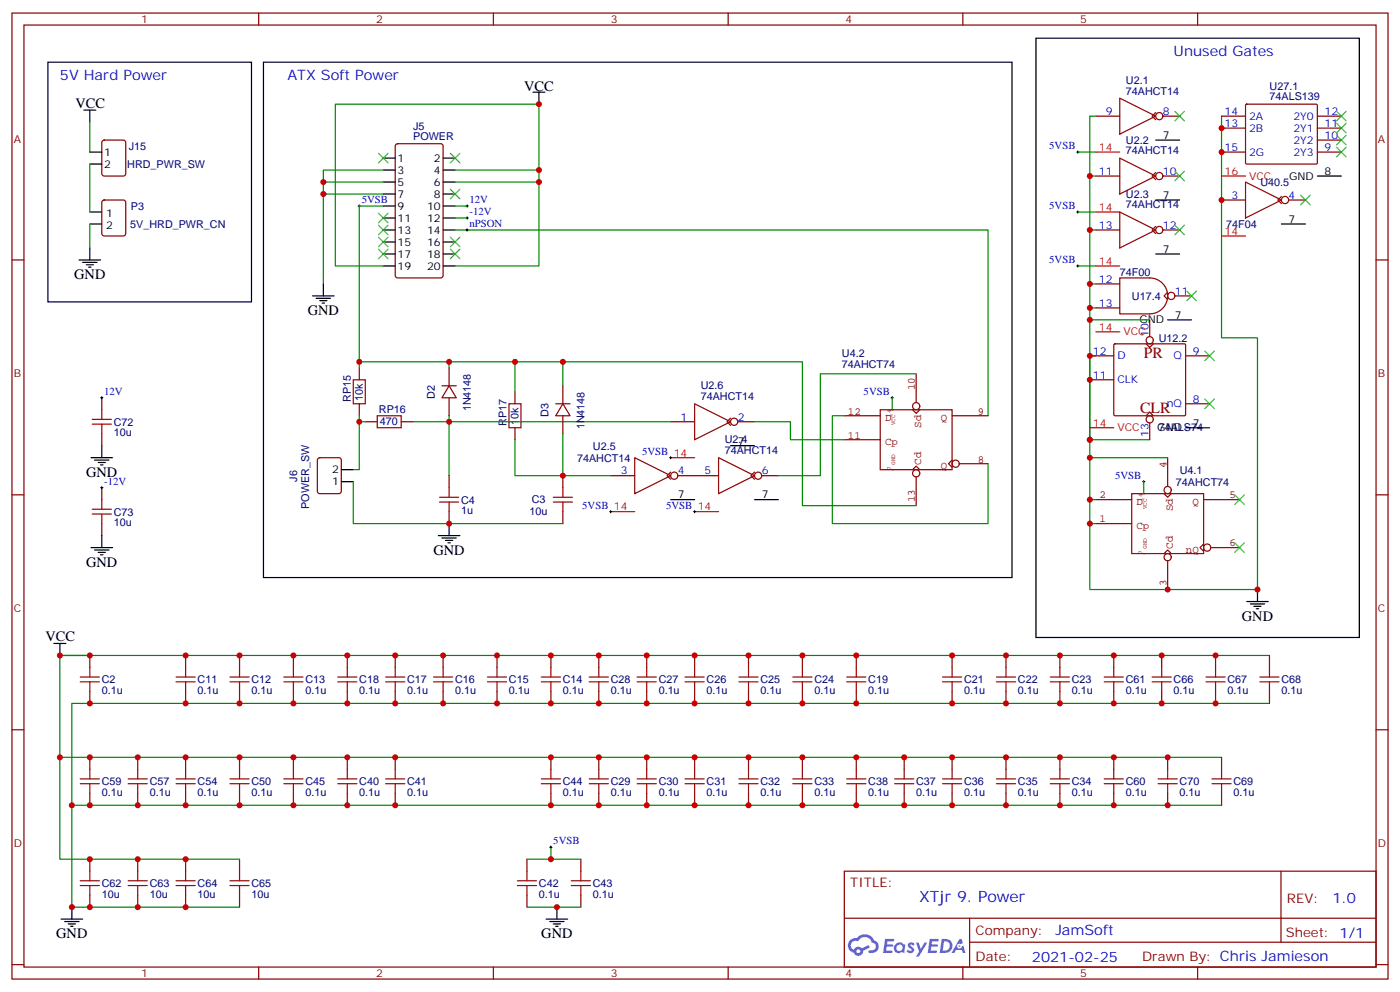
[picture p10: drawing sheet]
<svg xmlns="http://www.w3.org/2000/svg" width="412mm" height="292mm" viewBox="0 0 412 292" stroke-linecap="round" stroke-linejoin="round" font-family="sans-serif">
<g fill="none" stroke="#870000" stroke-width=".35">
<path d="M3.5 3.8h405.4v284.4h-405.4zM7.1 7.4h398.2v277.3h-398.2zM76.2 3.8v3.6M145.3 3.8v3.6M214.5 3.8v3.6M283.6 3.8v3.6M352.8 3.8v3.6M3.5 76.5h3.6M405.3 76.5h3.6M3.5 145.7h3.6M405.3 145.7h3.6M3.5 214.8h3.6"/>
<path d="M405.3 214.8h3.6M248.7 256.4h156.6v28.3h-156.6zM377.3 256.5v20.8M248.7 270.3h156.5M285.6 277.3h119.6M285.6 270.3v14.1M3.5 284h3.6M76.2 284.7v3.5M145.3 284.7v3.5M214.5 284.7v3.5M283.6 284.7v3.5M352.8 284.7v3.5"/>
<path d="M405.3 284h3.6"/>
</g>
<g fill="#5487ff">
<path d="M267.7 277.6a1.22 1.22 0 0 1 1.7 .3l-.4 .6a.47 .47 0 0 0-.3-.5 .47 .47 0 0 0-.5 .2l.1 .3a1.14 1.14 0 0 1 .8 1.7 1.14 1.14 0 0 1-1.9 0l-.2-.2 .5-.5 .7 .4a.29 .29 0 0 0 .3-.3 .29 .29 0 0 0-.2-.3 1.04 1.04 0 0 1-.6-1.7z"/>
<path d="M260.7 276.4h2.4l.3 .1-.2 .5-1.8 .1-.1 .9h1.5l.3 .3-.3 .4h-1.6l-.2 1.1h1.7l.2 .4-.2 .3h-2.6z"/>
<path d="M273.8 276.4h2.4l.3 .1-.1 .5-1.8 .1-.2 .9h1.6l.3 .3-.4 .4h-1.6l-.1 1.1h1.7l.2 .4-.2 .3h-2.6z"/>
<path d="M282.6 276.4h.7l.3 1.2-.6 .3a.69 .69 0 0 0-1 .3 .69 .69 0 0 0 .4 1 .69 .69 0 0 0 .9-.6l.5-.3 .6 2.2h-.8l-.2-.9h-1.8l-.5 .9h-.8z"/>
<path d="M269.8 277.4h.8l.6 1.9 1.1-1.9h.9l-2.6 4.2h-.8l.9-1.5z"/>
<path d="M277.4 276.4l-.6 4.1h1.3a2.11 2.11 0 0 0 2.5-2.1 2.11 2.11 0 0 0-2.5-2zM278.1 277.1a1.39 1.39 0 0 1 1.7 1.4 1.39 1.39 0 0 1-1.8 1.3h-.3z"/>
<path d="M263.7 278a1.54 1.54 0 0 0-.1 2.1 1.54 1.54 0 0 0 2.2 .2l.6 .2 .3-2.3-.2-.2-.4-.1a1.49 1.49 0 0 0-2.4 .1zM264 279a.94 .94 0 0 1 1.8 0 .94 .94 0 0 1-1.8 0z"/>
<path d="M250.4 276.7a2.18 2.18 0 0 0 1.1 3.8 1.44 1.44 0 0 0 1.6 .9 1.44 1.44 0 0 0 1.2-1.5l2-1-.5-.7-1.9 .9a1.47 1.47 0 0 0-2.4 .5 1.39 1.39 0 0 1-.7-2 1.39 1.39 0 0 1 2-.5 2.12 2.12 0 0 1 2.2-1.3 2.12 2.12 0 0 1 1.9 1.7 1.14 1.14 0 0 1 1.1 1.4 1.14 1.14 0 0 1-1.7 .8 .43 .43 0 0 0-.5 .3 .43 .43 0 0 0 .4 .5 1.98 1.98 0 0 0 2.5-1.2 1.98 1.98 0 0 0-1.2-2.5 3.1 3.1 0 0 0-5.3-.7l-.9 .1zM252.3 280a.55 .55 0 0 1 1.1 0 .55 .55 0 0 1-1.1 0z"/>
<circle cx="282.6" cy="278.5" r=".26"/>
</g>
<g fill="none" stroke="#000" stroke-width=".35">
<path d="M157 27.1h3.5M158.7 27.1v3.6M112.9 46.5h3.5M112.9 50.1h3.5M112.9 53.6h3.5M112.9 57.1h3.5M130.5 46.5h3.6M130.5 50.1h3.6M130.5 53.6h3.6M130.5 57.1h3.6M112.9 60.6h3.5M112.9 64.2h3.5"/>
<path d="M112.9 67.7h3.5M112.9 71.2h3.5M112.9 74.8h3.5M112.9 78.3h3.5M130.5 60.6h3.6M130.5 64.2h3.6M130.5 67.7h3.6M130.5 71.2h3.6M130.5 74.8h3.6M130.5 78.3h3.6M92.1 87.1h6.3M93.1 87.8h4.3"/>
<path d="M94.2 88.5h2.1M94.9 89.2h.7M95.2 83.6v3.5M100.5 138.3h3.6M215.2 131.2h7M100.5 141.8h3.6M197.6 147.1h7M222.2 147.1h7.1M15.9 189.4h3.5M17.6 189.4v3.5"/>
</g>
<path d="M104.1 111.8h3.5v7.1h-3.5zM149.9 118.9h3.6v7h-3.6zM111.1 122.4h7.1v3.5h-7.1zM163 147.8h5.6M163 146.4h5.6M165.8 143.5v2.9M165.8 147.8v2.8M23.6 199.3h5.7M26.5 196.5v2.8M23.6 200.7h5.7M26.5 200.7v2.8" fill="none" stroke="#a10000" stroke-width=".35"/>
<g fill="none" stroke="#870000" stroke-width=".35">
<path d="M116.7 42.5l.4-.2h12.7l.7 .4v38.4l-.4 .7h-13l-.6-.5-.1-38.3zM105.8 108.3v3.5M105.8 118.9v3.5M130.2 113.6h4.2M132.3 113.6l2.1 3.5h-4.2zM132.3 108.3v5.3M132.3 117.1v5.3M151.7 115.3v3.6M204.6 118.9l10.6 5.2-10.6 5.3zM93.7 134.9l.5-.2h5.6l.7 .5v9.4l-.4 .7h-5.9l-.7-.5v-9.4zM107.6 124.1h3.5M118.2 124.1h3.5"/>
<path d="M151.7 125.9v3.5M187 134.7l10.6 5.3-10.6 5.3zM197.6 139l-1.1 1 1.1 1.1M197.6 124.1h7M211.7 134.7l10.5 5.3-10.5 5.3zM215.2 123.1l-1.1 1 1.1 1.1M217.3 124.1h4.9M222.2 139l-1 1 1 1.1M165.8 140v3.5M165.8 150.6v3.5M179.9 140h7.1M199.7 140h12"/>
<path d="M224.4 140h4.9M26.5 192.9v3.6M26.5 203.5v3.5"/>
<circle cx="216.3" cy="124.1" r="1.06"/>
<circle cx="198.6" cy="140" r="1.06"/>
<circle cx="223.3" cy="140" r="1.06"/>
</g>
<g fill="none" stroke="#3c3" stroke-width=".35">
<path d="M111.5 45.1l2.8 2.8M114.3 45.1l-2.8 2.8M132.6 45.1l2.9 2.8M132.6 55.7l2.9 2.8M135.5 45.1l-2.9 2.8M135.5 55.7l-2.9 2.8M111.5 62.8l2.8 2.8M111.5 73.3l2.8 2.9M111.5 69.8l2.8 2.8M111.5 66.3l2.8 2.8M114.3 66.3l-2.8 2.8M114.3 62.8l-2.8 2.8"/>
<path d="M114.3 73.3l-2.8 2.9M114.3 69.8l-2.8 2.8M132.6 69.8l2.9 2.8M132.6 73.3l2.9 2.9M135.5 69.8l-2.9 2.8M135.5 73.3l-2.9 2.9"/>
</g>
<path d="M95.2 53.6v3.5h17.7M95.2 57.1v26.5M112.9 50.1h-17.7v3.5h17.7M134.1 50.1h24.6v-19.4h-59.9v47.6h14.1M158.7 50.1v3.5h-24.6M158.7 53.6v24.7h-24.6M134.1 67.7h156.9v54.7" fill="none" stroke="#008700" stroke-width=".35"/>
<path d="M105.5 60.6h.7M105.8 60.3v.7M137.2 67.7h.7M137.6 67.3v.8" fill="none" stroke="#000" stroke-width=".29"/>
<path d="M197.6 134.7h7M179.9 150.6h7.1M204.6 150.6h7.1" fill="none" stroke="#f00" stroke-width=".35"/>
<g fill="#850000">
<circle cx="262.8" cy="138.3" r=".18"/>
<circle cx="262.8" cy="120.6" r=".18"/>
</g>
<g fill="none" stroke="#850000" stroke-width=".35">
<path d="M269.9 110v8.5M248.7 122.4h10.6M248.7 129.4h10.6M259.3 120.6h21.2v17.7h-21.2zM268.8 120.6l1.1 1.1 1-1.1M268.8 138.3l1.1-1.1 1 1.1M280.5 135.4l-1.1 1.1 1.1 1M280.5 122.4h10.5M282.6 136.5h8.4M269.9 140.4v8.4"/>
<circle cx="269.9" cy="119.6" r="1.06"/>
<circle cx="269.9" cy="139.3" r="1.06"/>
<circle cx="281.5" cy="136.5" r="1.06"/>
</g>
<g fill="none" stroke="#008700" stroke-width=".35">
<path d="M322.8 34.2h-1.8v139.3h49.4M112.9 60.6h-7.1v45.9M105.8 108.3v-1.8h26.5v1.8M132.3 106.5h19.4v8.8M151.7 106.5h14.1v7.1M165.8 106.5h70.6v42.3h33.5M269.9 110h-28.2v30h-12.4M105.8 122.4v15.9h-1.7M105.8 124.1h1.8M121.7 124.1h75.9M132.3 122.4v17.6M151.7 129.4v10.6h14.1"/>
<path d="M165.8 127.7v12.3h14.1M222.2 124.1h10.6v5.3h15.9M248.7 122.4h-3.5v31.7h45.8v-17.6M104.1 141.8v12.3h61.7M17.6 192.9h356.3M17.6 192.9v30h342.2M17.6 192.9h8.9M373.9 207h-352.7v60h49.4M17.6 222.9v30h53M21.2 237h338.6"/>
</g>
<g fill="none" stroke="#000" stroke-width=".35">
<path d="M305.2 11.3h95.2v176.3h-95.2zM340.4 41.2h7.1M340.4 58.9h7.1M340.4 74.8h7.1M129.1 157.7h6.4M130.2 158.4h4.2M131.2 159.1h2.1M131.9 159.8h.7M132.3 154.1v3.6M367.2 177.1h6.4M368.3 177.8h4.2M369.4 178.5h2.1"/>
<path d="M370.1 179.2h.7M370.4 173.5v3.6M18 270.5h6.3M19 271.3h4.3M20.1 272h2.1M20.8 272.7h.7M21.2 267v3.5"/>
</g>
<g fill="none" stroke="#a10000" stroke-width=".35">
<path d="M129.5 147.8h5.6M129.5 146.4h5.6M132.3 143.5v2.9M132.3 147.8v2.8M51.9 199.3h5.6M54.7 196.5v2.8M67.7 199.3h5.7M70.6 196.5v2.8M83.6 199.3h5.7M86.4 196.5v2.8M99.5 199.3h5.6M102.3 196.5v2.8"/>
<path d="M113.6 199.3h5.6M116.4 196.5v2.8M127.7 199.3h5.6M130.5 196.5v2.8M143.6 199.3h5.6M146.4 196.5v2.8M159.5 199.3h5.6M162.3 196.5v2.8M173.6 199.3h5.6M176.4 196.5v2.8M187.7 199.3h5.6M190.5 196.5v2.8"/>
<path d="M201.8 199.3h5.6M204.6 196.5v2.8M217.7 199.3h5.6M220.5 196.5v2.8M233.5 199.3h5.7M236.4 196.5v2.8M249.4 199.3h5.7M252.2 196.5v2.8M277.6 199.3h5.7M280.5 196.5v2.8M293.5 199.3h5.7M296.3 196.5v2.8"/>
<path d="M309.4 199.3h5.6M312.2 196.5v2.8M325.3 199.3h5.6M328.1 196.5v2.8M339.4 199.3h5.6M342.2 196.5v2.8M355.2 199.3h5.7M358.1 196.5v2.8M371.1 199.3h5.7M373.9 196.5v2.8M51.9 200.7h5.6M54.7 200.7v2.8"/>
<path d="M67.7 200.7h5.7M70.6 200.7v2.8M83.6 200.7h5.7M86.4 200.7v2.8M99.5 200.7h5.6M102.3 200.7v2.8M113.6 200.7h5.6M116.4 200.7v2.8M127.7 200.7h5.6M130.5 200.7v2.8M143.6 200.7h5.6M146.4 200.7v2.8"/>
<path d="M159.5 200.7h5.6M162.3 200.7v2.8M173.6 200.7h5.6M176.4 200.7v2.8M187.7 200.7h5.6M190.5 200.7v2.8M201.8 200.7h5.6M204.6 200.7v2.8M217.7 200.7h5.6M220.5 200.7v2.8M233.5 200.7h5.7M236.4 200.7v2.8"/>
<path d="M249.4 200.7h5.7M252.2 200.7v2.8M277.6 200.7h5.7M280.5 200.7v2.8M293.5 200.7h5.7M296.3 200.7v2.8M309.4 200.7h5.6M312.2 200.7v2.8M325.3 200.7h5.6M328.1 200.7v2.8M339.4 200.7h5.6M342.2 200.7v2.8"/>
<path d="M355.2 200.7h5.7M358.1 200.7v2.8M371.1 200.7h5.7M373.9 200.7v2.8M23.6 230.7h5.7M23.6 229.3h5.7M26.5 226.4v2.9M26.5 230.7v2.8M37.7 230.7h5.7M37.7 229.3h5.7M40.6 226.4v2.9M40.6 230.7v2.8"/>
<path d="M51.9 230.7h5.6M51.9 229.3h5.6M54.7 226.4v2.9M54.7 230.7v2.8M67.7 230.7h5.7M67.7 229.3h5.7M70.6 226.4v2.9M70.6 230.7v2.8M83.6 230.7h5.7M83.6 229.3h5.7M86.4 226.4v2.9M86.4 230.7v2.8"/>
<path d="M99.5 230.7h5.6M99.5 229.3h5.6M102.3 226.4v2.9M102.3 230.7v2.8M113.6 230.7h5.6M113.6 229.3h5.6M116.4 226.4v2.9M116.4 230.7v2.8M159.5 230.7h5.6M159.5 229.3h5.6M162.3 226.4v2.9M162.3 230.7v2.8"/>
<path d="M173.6 230.7h5.6M173.6 229.3h5.6M176.4 226.4v2.9M176.4 230.7v2.8M187.7 230.7h5.6M187.7 229.3h5.6M190.5 226.4v2.9M190.5 230.7v2.8M201.8 230.7h5.6M201.8 229.3h5.6M204.6 226.4v2.9M204.6 230.7v2.8"/>
<path d="M217.7 230.7h5.6M217.7 229.3h5.6M220.5 226.4v2.9M220.5 230.7v2.8M233.5 230.7h5.7M233.5 229.3h5.7M236.4 226.4v2.9M236.4 230.7v2.8M249.4 230.7h5.7M249.4 229.3h5.7M252.2 226.4v2.9M252.2 230.7v2.8"/>
<path d="M263.5 230.7h5.7M263.5 229.3h5.7M266.3 226.4v2.9M266.3 230.7v2.8M277.6 230.7h5.7M277.6 229.3h5.7M280.5 226.4v2.9M280.5 230.7v2.8M293.5 230.7h5.7M293.5 229.3h5.7M296.3 226.4v2.9M296.3 230.7v2.8"/>
<path d="M309.4 230.7h5.6M309.4 229.3h5.6M312.2 226.4v2.9M312.2 230.7v2.8M325.3 230.7h5.6M325.3 229.3h5.6M328.1 226.4v2.9M328.1 230.7v2.8M23.6 259.3h5.7M26.5 256.4v2.9M37.7 259.3h5.7M40.6 256.4v2.9"/>
<path d="M51.9 259.3h5.6M54.7 256.4v2.9M67.7 259.3h5.7M70.6 256.4v2.9M23.6 260.7h5.7M26.5 260.7v2.8M37.7 260.7h5.7M40.6 260.7v2.8M51.9 260.7h5.6M54.7 260.7v2.8M67.7 260.7h5.7M70.6 260.7v2.8"/>
</g>
<g fill="none" stroke="#870000" stroke-width=".35">
<path d="M322.8 34.2h7M329.8 28.9l10.6 5.3-10.6 5.3zM340.4 33.1l-1 1.1 1 1M342.5 34.2h5M322.8 51.8h7M329.8 46.5l10.6 5.3-10.6 5.3zM340.4 50.8l-1 1 1 1.1M342.5 51.8h5M322.8 67.7h7M329.8 62.4l10.6 5.3-10.6 5.3zM340.4 66.6l-1 1.1 1 1.1M342.5 67.7h5"/>
<path d="M163.7 118.9h4.2M165.8 118.9l2.1 3.5h-4.2zM165.8 113.6v5.3M165.8 122.4v5.3M132.3 140v3.5M132.3 150.6v3.5M54.7 192.9v3.6M70.6 192.9v3.6M86.4 192.9v3.6M102.3 192.9v3.6M116.4 192.9v3.6M130.5 192.9v3.6"/>
<path d="M146.4 192.9v3.6M162.3 192.9v3.6M176.4 192.9v3.6M190.5 192.9v3.6M204.6 192.9v3.6M220.5 192.9v3.6M236.4 192.9v3.6M252.2 192.9v3.6M280.5 192.9v3.6M296.3 192.9v3.6M312.2 192.9v3.6M328.1 192.9v3.6"/>
<path d="M342.2 192.9v3.6M358.1 192.9v3.6M373.9 192.9v3.6M54.7 203.5v3.5M70.6 203.5v3.5M86.4 203.5v3.5M102.3 203.5v3.5M116.4 203.5v3.5M130.5 203.5v3.5M146.4 203.5v3.5M162.3 203.5v3.5M176.4 203.5v3.5"/>
<path d="M190.5 203.5v3.5M204.6 203.5v3.5M220.5 203.5v3.5M236.4 203.5v3.5M252.2 203.5v3.5M280.5 203.5v3.5M296.3 203.5v3.5M312.2 203.5v3.5M328.1 203.5v3.5M342.2 203.5v3.5M358.1 203.5v3.5M373.9 203.5v3.5"/>
<path d="M26.5 222.9v3.5M26.5 233.5v3.5M40.6 222.9v3.5M40.6 233.5v3.5M54.7 222.9v3.5M54.7 233.5v3.5M70.6 222.9v3.5M70.6 233.5v3.5M86.4 222.9v3.5M86.4 233.5v3.5M102.3 222.9v3.5M102.3 233.5v3.5"/>
<path d="M116.4 222.9v3.5M116.4 233.5v3.5M162.3 222.9v3.5M162.3 233.5v3.5M176.4 222.9v3.5M176.4 233.5v3.5M190.5 222.9v3.5M190.5 233.5v3.5M204.6 222.9v3.5M204.6 233.5v3.5M220.5 222.9v3.5M220.5 233.5v3.5"/>
<path d="M236.4 222.9v3.5M236.4 233.5v3.5M252.2 222.9v3.5M252.2 233.5v3.5M266.3 222.9v3.5M266.3 233.5v3.5M280.5 222.9v3.5M280.5 233.5v3.5M296.3 222.9v3.5M296.3 233.5v3.5M312.2 222.9v3.5M312.2 233.5v3.5"/>
<path d="M328.1 222.9v3.5M328.1 233.5v3.5M26.5 252.9v3.5M40.6 252.9v3.5M54.7 252.9v3.5M70.6 252.9v3.5M26.5 263.5v3.5M40.6 263.5v3.5M54.7 263.5v3.5M70.6 263.5v3.5"/>
<circle cx="341.5" cy="34.2" r="1.06"/>
<circle cx="341.5" cy="51.8" r="1.06"/>
<circle cx="341.5" cy="67.7" r="1.06"/>
</g>
<path d="M322.8 44.8h7M322.8 62.4h7M322.8 78.3h7" fill="none" stroke="#f00" stroke-width=".35"/>
<path d="M346.1 32.8l2.8 2.8M348.9 32.8l-2.8 2.8M346.1 50.4l2.8 2.8M348.9 50.4l-2.8 2.8M346.1 66.3l2.8 2.8M348.9 66.3l-2.8 2.8" fill="none" stroke="#3c3" stroke-width=".35"/>
<g fill="#850000">
<circle cx="336.9" cy="162.9" r=".18"/>
<circle cx="336.9" cy="145.3" r=".18"/>
</g>
<g fill="none" stroke="#850000" stroke-width=".35">
<path d="M344 134.7v8.5M322.8 147.1h10.6M322.8 154.1h10.6M333.4 145.3h21.1v17.6h-21.1zM342.9 145.3l1.1 1.1 1-1.1M354.5 147.1h10.6M342.9 162.9l1.1-1 1 1M344 165.1v8.4M354.5 160.1l-1 1.1 1 1M356.7 161.2h8.4"/>
<circle cx="344" cy="144.3" r="1.06"/>
<circle cx="344" cy="164" r="1.06"/>
<circle cx="355.6" cy="161.2" r="1.06"/>
</g>
<g fill="none" stroke="#008700" stroke-width=".35">
<path d="M26.5 35.9v8.9M359.8 34.2v65.2h10.6v74.1M26.5 48.3v14.1M317.5 44.8h5.3M321 51.8h1.8M26.5 65.9v7.1M134.1 60.6h3.5M134.1 64.2h3.5M317.5 62.4h5.3M317.5 78.3h5.3M321 67.7h1.8M321 83.6h1.8"/>
<path d="M321 90.6h1.8M321 94.2h17.7M262.8 117.1v3.5M322.8 104.7h-1.8v24.7h17.7M321 134.7h23M321 147.1h1.8M321 154.1h1.8M336.9 141.8v3.5M155.2 252.9h15.9M162.3 249.4v3.5M155.2 267h15.9"/>
</g>
<g fill="none" stroke="#3c3" stroke-width=".35">
<path d="M393.7 32.8l2.8 2.8M393.7 36.3l2.8 2.8M393.7 39.8l2.8 2.9M396.5 32.8l-2.8 2.8M396.5 36.3l-2.8 2.8M396.5 39.8l-2.8 2.9M383.1 57.5l2.8 2.8M385.9 57.5l-2.8 2.8M393.7 43.4l2.8 2.8M396.5 43.4l-2.8 2.8M349.6 85.7l2.8 2.8M352.4 85.7l-2.8 2.8"/>
<path d="M354.9 103.3l2.8 2.9M354.9 117.4l2.8 2.9M357.7 103.3l-2.8 2.9M357.7 117.4l-2.8 2.9M363.7 145.7l2.8 2.8M363.7 159.8l2.8 2.8M366.5 145.7l-2.8 2.8M366.5 159.8l-2.8 2.8"/>
</g>
<g fill="none" stroke="#870000" stroke-width=".35">
<path d="M359.8 34.2h7.1M359.8 37.7h7.1M366.9 30.8l.3-.1h20.7l.2 .3-.1 17.1-.3 .2-20.6-.1-.2-.3zM388.1 34.2h7M388.1 37.7h7M30.2 41.4l.5-.2h5.6l.7 .5v9.4l-.4 .7h-5.9l-.7-.4v-9.5zM30.2 59.1l.5-.2h5.6l.7 .4v9.5l-.4 .6-5.9 .1-.7-.5v-9.4zM359.8 44.8h7.1M359.8 58.9h7.1M366.9 53.6l10.6 5.3-10.6 5.3zM377.5 57.8l-1.1 1.1 1.1 1M379.6 58.9h4.9"/>
<path d="M388.1 44.8h7M388.1 41.2h7M322.8 83.6h7M322.8 90.6h7M329.8 81.8h8.9a5.3 5.3 0 0 1 5.3 5.3 5.3 5.3 0 0 1-5.3 5.3h-8.9zM338.7 94.2v4.9M344 86l-1.1 1.1 1.1 1.1M346.1 87.1h4.9M30 117.1v3.5M321 111.8h7.1M321 104.7h7.1M328.1 101.4l.3-.2 20.7 .1 .1 .3v20.6l-.3 .2-20.6-.1-.2-.3z"/>
<path d="M337.6 101.2l1.1 1.1 1-1.1M349.2 104.7h7.1M349.2 118.9h7.1M30 127.7v3.5M337.6 122.4l1.1-1.1 1 1.1M338.7 124.5v4.9M30 143.5v3.6M30 154.1v3.6M344 222.9v3.5M344 233.5v3.5M359.8 222.9v3.5M359.8 233.5v3.5"/>
<path d="M155.2 252.9v3.5M171.1 252.9v3.5M155.2 263.5v3.5M171.1 263.5v3.5"/>
<circle cx="378.5" cy="58.9" r="1.06"/>
<circle cx="345" cy="87.1" r="1.06"/>
<circle cx="338.7" cy="100.2" r="1.06"/>
<circle cx="338.7" cy="123.4" r="1.06"/>
</g>
<path d="M359.8 51.8h7.1M359.8 69.5h7.1M322.8 97.7h7M321 125.9h7.1" fill="none" stroke="#f00" stroke-width=".35"/>
<g fill="none" stroke="#000" stroke-width=".35">
<path d="M14.1 18.3h60v70.6h-60zM77.6 18.3h220.5v151.7h-220.5zM24.7 32.4h3.5M26.5 32.4v3.5M26.5 44.8h3.5M26.5 48.3h3.5M388.1 51.8h7M23.3 76.5h6.3M24.3 77.2h4.3M25.4 77.9h2.1M26.1 78.6h.7M26.5 65.9h3.5"/>
<path d="M26.5 73v3.5M26.5 62.4h3.5M377.5 65.9h7M344 94.2h7M26.8 134.7h6.4M27.9 135.4h4.2M28.9 136.1h2.1M29.6 136.8h.7M30 131.2v3.5M349.2 125.9h7.1M30 157.7v3.5M26.8 161.2h6.4"/>
<path d="M27.9 161.9h4.2M28.9 162.6h2.1M29.6 163.3h.7M160.9 270.5h6.3M161.9 271.3h4.3M163 272h2.1M163.7 272.7h.7M164 267v3.5"/>
</g>
<g fill="none" stroke="#000" stroke-width=".29">
<path d="M317.1 44.8h.8M317.5 44.4v.7M137.2 60.6h.7M137.2 64.2h.7M137.6 60.3v.7M137.6 63.8v.7M317.1 62.4h.8M317.1 78.3h.8M317.5 62.1v.7M317.5 77.9v.7M29.6 117.1h.7M30 116.7v.7"/>
<path d="M262.5 117.1h.7M262.8 116.7v.7M197.2 134.7h.7M197.6 134.4v.7M29.6 143.5h.7M30 143.2v.7M179.6 150.6h.7M179.9 150.2v.8M204.3 150.6h.7M204.6 150.2v.8M336.5 141.8h.8M336.9 141.4v.7"/>
<path d="M161.9 249.4h.7M162.3 249v.7"/>
</g>
<g fill="none" stroke="#a10000" stroke-width=".35">
<path d="M27.2 124.8h5.6M27.2 123.4h5.6M30 120.6v2.8M30 124.8v2.9M27.2 151.3h5.6M27.2 149.9h5.6M30 147.1v2.8M30 151.3v2.8M341.1 230.7h5.7M341.1 229.3h5.7M344 226.4v2.9M344 230.7v2.8"/>
<path d="M357 230.7h5.7M357 229.3h5.7M359.8 226.4v2.9M359.8 230.7v2.8M152.4 259.3h5.6M155.2 256.4v2.9M168.3 259.3h5.6M171.1 256.4v2.9M152.4 260.7h5.6M155.2 260.7v2.8M168.3 260.7h5.6M171.1 260.7v2.8"/>
</g>
<g fill="#c00">
<circle cx="95.3" cy="53.6" r=".88"/>
<circle cx="95.3" cy="57.1" r=".88"/>
<circle cx="158.8" cy="50.1" r=".88"/>
<circle cx="158.8" cy="30.7" r=".88"/>
<circle cx="158.8" cy="53.6" r=".88"/>
<circle cx="132.3" cy="124.1" r=".88"/>
<circle cx="105.8" cy="124.1" r=".88"/>
<circle cx="151.7" cy="106.5" r=".88"/>
<circle cx="132.3" cy="106.5" r=".88"/>
<circle cx="132.3" cy="154.1" r=".88"/>
<circle cx="165.8" cy="140" r=".88"/>
<circle cx="165.8" cy="106.5" r=".88"/>
<circle cx="105.8" cy="106.5" r=".88"/>
<circle cx="26.5" cy="192.9" r=".88"/>
<circle cx="54.7" cy="192.9" r=".88"/>
<circle cx="70.6" cy="192.9" r=".88"/>
<circle cx="86.4" cy="192.9" r=".88"/>
<circle cx="162.3" cy="192.9" r=".88"/>
<circle cx="146.4" cy="192.9" r=".88"/>
<circle cx="130.5" cy="192.9" r=".88"/>
<circle cx="116.4" cy="192.9" r=".88"/>
<circle cx="102.3" cy="192.9" r=".88"/>
<circle cx="252.2" cy="192.9" r=".88"/>
<circle cx="280.5" cy="192.9" r=".88"/>
<circle cx="296.3" cy="192.9" r=".88"/>
<circle cx="312.2" cy="192.9" r=".88"/>
<circle cx="236.4" cy="192.9" r=".88"/>
<circle cx="220.5" cy="192.9" r=".88"/>
<circle cx="204.6" cy="192.9" r=".88"/>
<circle cx="190.5" cy="192.9" r=".88"/>
<circle cx="176.4" cy="192.9" r=".88"/>
<circle cx="54.7" cy="207" r=".88"/>
<circle cx="70.6" cy="207" r=".88"/>
<circle cx="86.4" cy="207" r=".88"/>
<circle cx="162.3" cy="207" r=".88"/>
<circle cx="146.4" cy="207" r=".88"/>
<circle cx="130.5" cy="207" r=".88"/>
<circle cx="116.4" cy="207" r=".88"/>
<circle cx="102.3" cy="207" r=".88"/>
<circle cx="252.2" cy="207" r=".88"/>
<circle cx="280.5" cy="207" r=".88"/>
<circle cx="296.3" cy="207" r=".88"/>
<circle cx="312.2" cy="207" r=".88"/>
<circle cx="236.4" cy="207" r=".88"/>
<circle cx="220.5" cy="207" r=".88"/>
<circle cx="204.6" cy="207" r=".88"/>
<circle cx="190.5" cy="207" r=".88"/>
<circle cx="176.4" cy="207" r=".88"/>
<circle cx="176.4" cy="222.9" r=".88"/>
<circle cx="190.5" cy="222.9" r=".88"/>
<circle cx="204.6" cy="222.9" r=".88"/>
<circle cx="220.5" cy="222.9" r=".88"/>
<circle cx="236.4" cy="222.9" r=".88"/>
<circle cx="312.2" cy="222.9" r=".88"/>
<circle cx="296.3" cy="222.9" r=".88"/>
<circle cx="280.5" cy="222.9" r=".88"/>
<circle cx="266.3" cy="222.9" r=".88"/>
<circle cx="252.2" cy="222.9" r=".88"/>
<circle cx="102.3" cy="222.9" r=".88"/>
<circle cx="116.4" cy="222.9" r=".88"/>
<circle cx="162.3" cy="222.9" r=".88"/>
<circle cx="86.4" cy="222.9" r=".88"/>
<circle cx="70.6" cy="222.9" r=".88"/>
<circle cx="54.7" cy="222.9" r=".88"/>
<circle cx="40.6" cy="222.9" r=".88"/>
<circle cx="176.4" cy="237" r=".88"/>
<circle cx="190.5" cy="237" r=".88"/>
<circle cx="204.6" cy="237" r=".88"/>
<circle cx="220.5" cy="237" r=".88"/>
<circle cx="236.4" cy="237" r=".88"/>
<circle cx="312.2" cy="237" r=".88"/>
<circle cx="296.3" cy="237" r=".88"/>
<circle cx="280.5" cy="237" r=".88"/>
<circle cx="266.3" cy="237" r=".88"/>
<circle cx="252.2" cy="237" r=".88"/>
<circle cx="102.3" cy="237" r=".88"/>
<circle cx="116.4" cy="237" r=".88"/>
<circle cx="162.3" cy="237" r=".88"/>
<circle cx="86.4" cy="237" r=".88"/>
<circle cx="70.6" cy="237" r=".88"/>
<circle cx="54.7" cy="237" r=".88"/>
<circle cx="40.6" cy="237" r=".88"/>
<circle cx="17.6" cy="192.9" r=".88"/>
<circle cx="26.5" cy="222.9" r=".88"/>
<circle cx="26.5" cy="207" r=".88"/>
<circle cx="21.2" cy="237" r=".88"/>
<circle cx="26.5" cy="237" r=".88"/>
<circle cx="17.6" cy="222.9" r=".88"/>
<circle cx="26.5" cy="252.9" r=".88"/>
<circle cx="40.6" cy="252.9" r=".88"/>
<circle cx="54.7" cy="252.9" r=".88"/>
<circle cx="26.5" cy="267" r=".88"/>
<circle cx="40.6" cy="267" r=".88"/>
<circle cx="54.7" cy="267" r=".88"/>
<circle cx="21.2" cy="267" r=".88"/>
<circle cx="328.1" cy="192.9" r=".88"/>
<circle cx="342.2" cy="192.9" r=".88"/>
<circle cx="358.1" cy="192.9" r=".88"/>
<circle cx="328.1" cy="207" r=".88"/>
<circle cx="342.2" cy="207" r=".88"/>
<circle cx="358.1" cy="207" r=".88"/>
<circle cx="344" cy="173.5" r=".88"/>
<circle cx="359.8" cy="44.8" r=".88"/>
<circle cx="359.8" cy="37.7" r=".88"/>
<circle cx="359.8" cy="58.9" r=".88"/>
<circle cx="370.4" cy="173.5" r=".88"/>
<circle cx="328.1" cy="222.9" r=".88"/>
<circle cx="344" cy="222.9" r=".88"/>
<circle cx="328.1" cy="237" r=".88"/>
<circle cx="344" cy="237" r=".88"/>
<circle cx="321" cy="51.8" r=".88"/>
<circle cx="321" cy="67.7" r=".88"/>
<circle cx="321" cy="129.4" r=".88"/>
<circle cx="321" cy="134.7" r=".88"/>
<circle cx="321" cy="147.1" r=".88"/>
<circle cx="321" cy="154.1" r=".88"/>
<circle cx="164" cy="267" r=".88"/>
<circle cx="162.3" cy="252.9" r=".88"/>
<circle cx="321" cy="111.8" r=".88"/>
<circle cx="321" cy="104.7" r=".88"/>
<circle cx="321" cy="83.6" r=".88"/>
<circle cx="321" cy="90.6" r=".88"/>
<circle cx="321" cy="94.2" r=".88"/>
</g>
<g font-size="4.6" fill="#800">
<text x="336.9" y="105.4">PR</text>
<text x="335.8" y="121.7">CLR</text>
</g>
<text font-size="4.6" fill="#00f" x="270.8" y="265.5">XTjr 9. Power</text>
<g font-size="4.2" fill="#00f">
<text x="345.7" y="16.5">Unused Gates</text>
<text x="17.6" y="23.6">5V Hard Power</text>
<text x="84.7" y="23.6">ATX Soft Power</text>
<text x="392.5" y="265.7">1.0</text>
<text x="310.9" y="275.3">JamSoft</text>
<text x="304" y="283.1">2021-02-25</text>
</g>
<g font-size="4.2">
<text x="154.4" y="26.8">VCC</text>
<text x="22.2" y="31.7">VCC</text>
<text x="21.9" y="82.2">GND</text>
<text x="90.7" y="92.7">GND</text>
<text x="25.4" y="140.4">GND</text>
<text x="25.4" y="166.8">GND</text>
<text x="127.7" y="163.3">GND</text>
<text x="365.8" y="182.7">GND</text>
<text x="13.4" y="188.7">VCC</text>
<text x="16.6" y="276.2">GND</text>
<text x="159.5" y="276.2">GND</text>
</g>
<g font-size="3.9" fill="#800">
<text x="250.5" y="261">TITLE:</text>
<text x="379.1" y="265.7">REV:</text>
<text x="287.4" y="275.2">Company:</text>
<text x="378.7" y="275.8">Sheet: 1/1</text>
<text x="287.4" y="282.9">Date:</text>
<text x="336.4" y="283">Drawn By: Chris Jamieson</text>
</g>
<g font-size="3.2" fill="#800">
<text x="41.6" y="6.8">1</text>
<text x="110.8" y="6.8">2</text>
<text x="179.9" y="6.8">3</text>
<text x="249.1" y="6.8">4</text>
<text x="318.2" y="6.8">5</text>
<text x="4.1" y="41.9">A</text>
<text x="405.9" y="41.9">A</text>
<text x="4.1" y="111.1">B</text>
<text x="405.9" y="111.1">B</text>
<text x="4.1" y="180.2">C</text>
<text x="405.9" y="180.2">C</text>
<text x="4.1" y="249.4">D</text>
<text x="405.9" y="249.4">D</text>
<text x="41.6" y="287.7">1</text>
<text x="110.8" y="287.7">2</text>
<text x="179.9" y="287.7">3</text>
<text x="249.1" y="287.7">4</text>
<text x="318.2" y="287.7">5</text>
</g>
<g font-size="3.2" fill="#000080">
<text x="331.7" y="27.8">74AHCT14</text>
<text x="331.7" y="24.7">U2.1</text>
<text x="374" y="29.5">74ALS139</text>
<text x="374" y="26.5">U27.1</text>
<text x="121.7" y="41.2">POWER</text>
<text x="121.7" y="38.2">J5</text>
<text x="37.9" y="44.2">J15</text>
<text x="331.7" y="45.5">74AHCT14</text>
<text x="331.7" y="42.3">U2.2</text>
<text x="37.5" y="49.4">HRD_PWR_SW</text>
<text x="331.7" y="58.2">U2.3</text>
<text x="371.3" y="54.7">U40.5</text>
<text x="38.6" y="61.8">P3</text>
<text x="331.7" y="61.3">74AHCT14</text>
<text x="38.4" y="67.1">5V_HRD_PWR_CN</text>
<text x="361.2" y="67">74F04</text>
<text x="329.9" y="81.2">74F00</text>
<text x="333.4" y="88.2">U17.4</text>
<text x="341.3" y="100.6">U12.2</text>
<text x="248" y="105.1">U4.2</text>
<text x="248" y="108.3">74AHCT74</text>
<text x="103.4" y="118.3" transform="rotate(-90 103.4 118.3)">RP15</text>
<text x="106.9" y="118" transform="rotate(-90 106.9 118)">10k</text>
<text x="128.1" y="117.4" transform="rotate(-90 128.1 117.4)">D2</text>
<text x="206.4" y="117.8">74AHCT14</text>
<text x="206.4" y="114.6">U2.6</text>
<text x="33.5" y="125.3">C72</text>
<text x="111.6" y="121.7">RP16</text>
<text x="111.9" y="125.2">470</text>
<text x="138.7" y="121.1" transform="rotate(-90 138.7 121.1)">1N4148</text>
<text x="149.2" y="125.4" transform="rotate(-90 149.2 125.4)">RP17</text>
<text x="152.8" y="125" transform="rotate(-90 152.8 125)">10k</text>
<text x="161.6" y="122.7" transform="rotate(-90 161.6 122.7)">D3</text>
<text x="33.5" y="128.5">10u</text>
<text x="172.2" y="126.4" transform="rotate(-90 172.2 126.4)">1N4148</text>
<text x="213.5" y="130.5">U2.4</text>
<text x="341.3" y="127">74ALS74</text>
<text x="170" y="135.8">74AHCT14</text>
<text x="174.7" y="132.3">U2.5</text>
<text x="213.5" y="133.7">74AHCT14</text>
<text x="87.6" y="141.8" transform="rotate(-90 87.6 141.8)">J6</text>
<text x="346.4" y="142.9">74AHCT74</text>
<text x="347.5" y="139.4">U4.1</text>
<text x="91.1" y="149.8" transform="rotate(-90 91.1 149.8)">POWER_SW</text>
<text x="135.8" y="148.2">C4</text>
<text x="156.6" y="148.2">C3</text>
<text x="33.5" y="154.9">10u</text>
<text x="33.5" y="151.7">C73</text>
<text x="135.8" y="151.4">1u</text>
<text x="156" y="151.7">10u</text>
<text x="30" y="201.1">C2</text>
<text x="58.2" y="201.1">C11</text>
<text x="74.1" y="201.1">C12</text>
<text x="90" y="201.1">C13</text>
<text x="105.8" y="201.1">C18</text>
<text x="119.9" y="201.1">C17</text>
<text x="134.1" y="201.1">C16</text>
<text x="149.9" y="201.1">C15</text>
<text x="165.8" y="201.1">C14</text>
<text x="179.9" y="201.1">C28</text>
<text x="194" y="201.1">C27</text>
<text x="208.1" y="201.1">C26</text>
<text x="224" y="201.1">C25</text>
<text x="239.9" y="201.1">C24</text>
<text x="255.8" y="201.1">C19</text>
<text x="284" y="201.1">C21</text>
<text x="299.9" y="201.1">C22</text>
<text x="315.7" y="201.1">C23</text>
<text x="331.6" y="201.1">C61</text>
<text x="345.7" y="201.1">C66</text>
<text x="361.6" y="201.1">C67</text>
<text x="377.5" y="201.1">C68</text>
<text x="30" y="204.3">0.1u</text>
<text x="58.2" y="204.3">0.1u</text>
<text x="74.1" y="204.3">0.1u</text>
<text x="90" y="204.3">0.1u</text>
<text x="105.8" y="204.3">0.1u</text>
<text x="119.9" y="204.3">0.1u</text>
<text x="134.1" y="204.3">0.1u</text>
<text x="149.9" y="204.3">0.1u</text>
<text x="165.8" y="204.3">0.1u</text>
<text x="179.9" y="204.3">0.1u</text>
<text x="194" y="204.3">0.1u</text>
<text x="208.1" y="204.3">0.1u</text>
<text x="224" y="204.3">0.1u</text>
<text x="239.9" y="204.3">0.1u</text>
<text x="255.8" y="204.3">0.1u</text>
<text x="284" y="204.3">0.1u</text>
<text x="299.9" y="204.3">0.1u</text>
<text x="315.7" y="204.3">0.1u</text>
<text x="331.6" y="204.3">0.1u</text>
<text x="345.7" y="204.3">0.1u</text>
<text x="361.6" y="204.3">0.1u</text>
<text x="377.5" y="204.3">0.1u</text>
<text x="30" y="231.1">C59</text>
<text x="44.1" y="231.1">C57</text>
<text x="58.2" y="231.1">C54</text>
<text x="74.1" y="231.1">C50</text>
<text x="90" y="231.1">C45</text>
<text x="105.8" y="231.1">C40</text>
<text x="119.9" y="231.1">C41</text>
<text x="165.8" y="231.1">C44</text>
<text x="179.9" y="231.1">C29</text>
<text x="194" y="231.1">C30</text>
<text x="208.1" y="231.1">C31</text>
<text x="224" y="231.1">C32</text>
<text x="239.9" y="231.1">C33</text>
<text x="255.8" y="231.1">C38</text>
<text x="269.9" y="231.1">C37</text>
<text x="284" y="231.1">C36</text>
<text x="299.9" y="231.1">C35</text>
<text x="315.7" y="231.1">C34</text>
<text x="331.6" y="231.1">C60</text>
<text x="347.5" y="231.1">C70</text>
<text x="363.4" y="231.1">C69</text>
<text x="30" y="234.3">0.1u</text>
<text x="44.1" y="234.3">0.1u</text>
<text x="58.2" y="234.3">0.1u</text>
<text x="74.1" y="234.3">0.1u</text>
<text x="90" y="234.3">0.1u</text>
<text x="105.8" y="234.3">0.1u</text>
<text x="119.9" y="234.3">0.1u</text>
<text x="165.8" y="234.3">0.1u</text>
<text x="179.9" y="234.3">0.1u</text>
<text x="194" y="234.3">0.1u</text>
<text x="208.1" y="234.3">0.1u</text>
<text x="224" y="234.3">0.1u</text>
<text x="239.9" y="234.3">0.1u</text>
<text x="255.8" y="234.3">0.1u</text>
<text x="269.9" y="234.3">0.1u</text>
<text x="284" y="234.3">0.1u</text>
<text x="299.9" y="234.3">0.1u</text>
<text x="315.7" y="234.3">0.1u</text>
<text x="331.6" y="234.3">0.1u</text>
<text x="347.5" y="234.3">0.1u</text>
<text x="363.4" y="234.3">0.1u</text>
<text x="30" y="261.1">C62</text>
<text x="44.1" y="261.1">C63</text>
<text x="58.2" y="261.1">C64</text>
<text x="74.1" y="261.1">C65</text>
<text x="158.7" y="261">C42</text>
<text x="174.6" y="261">C43</text>
<text x="30" y="264.3">10u</text>
<text x="44.1" y="264.3">10u</text>
<text x="58.2" y="264.3">10u</text>
<text x="74.1" y="264.3">10u</text>
<text x="158.7" y="264.3">0.1u</text>
<text x="174.6" y="264.3">0.1u</text>
</g>
<g font-size="3.2" fill="#00f">
<text x="325.7" y="33.8">9</text>
<text x="342.5" y="33.8">8</text>
<text x="360.7" y="33.8">14</text>
<text x="367.9" y="35.2">2A</text>
<text x="381" y="35.2">2Y0</text>
<text x="390.2" y="33.8">12</text>
<text x="360.7" y="37.4">13</text>
<text x="367.9" y="38.8">2B</text>
<text x="381" y="38.8">2Y1</text>
<text x="390.2" y="37.4">11</text>
<text x="390.2" y="40.9">10</text>
<text x="309.1" y="43.9">5VSB</text>
<text x="360.7" y="44.4">15</text>
<text x="367.9" y="45.8">2G</text>
<text x="381" y="42.3">2Y2</text>
<text x="381" y="45.8">2Y3</text>
<text x="390.2" y="44.4">9</text>
<text x="323.7" y="51.5">11</text>
<text x="342.5" y="51.5">10</text>
<text x="106.5" y="59.8">5VSB</text>
<text x="138.3" y="59.8">12V</text>
<text x="362.8" y="58.5">3</text>
<text x="379.6" y="58.5">4</text>
<text x="138.3" y="63.3">-12V</text>
<text x="309.1" y="61.5">5VSB</text>
<text x="138.3" y="66.8">nPSON</text>
<text x="323.7" y="67.3">13</text>
<text x="342.5" y="67.3">12</text>
<text x="309.1" y="77.4">5VSB</text>
<text x="323.7" y="83.2">12</text>
<text x="346.1" y="86.7">11</text>
<text x="323.7" y="90.3">13</text>
<text x="338.3" y="99.1" transform="rotate(-90 338.3 99.1)">10</text>
<text x="321.9" y="104.4">12</text>
<text x="329.1" y="105.8">D</text>
<text x="345.7" y="105.8">Q</text>
<text x="351.4" y="104.4">9</text>
<text x="321.9" y="111.4">11</text>
<text x="329.1" y="112.9">CLK</text>
<text x="30.7" y="116.2">12V</text>
<text x="254.4" y="116.2">5VSB</text>
<text x="343.7" y="119.9">nQ</text>
<text x="351.4" y="118.5">8</text>
<text x="200.5" y="123.8">1</text>
<text x="217.3" y="123.8">2</text>
<text x="338.3" y="128.5" transform="rotate(-90 338.3 128.5)">13</text>
<text x="189.1" y="133.8">5VSB 14</text>
<text x="30.7" y="142.7">-12V</text>
<text x="182.8" y="139.7">3</text>
<text x="199.7" y="139.7">4</text>
<text x="207.5" y="139.7">5</text>
<text x="224.4" y="139.7">6</text>
<text x="328.5" y="140.9">5VSB</text>
<text x="171.5" y="149.7">5VSB 14</text>
<text x="196.2" y="149.7">5VSB 14</text>
<text x="163" y="248.5">5VSB</text>
</g>
<g font-size="3.2">
<text x="342.5" y="40.9">7</text>
<text x="30.7" y="45.8">1</text>
<text x="117.1" y="47.6">1</text>
<text x="127.8" y="47.6">2</text>
<text x="30.7" y="49.4">2</text>
<text x="117.1" y="51.1">3</text>
<text x="127.8" y="51.1">4</text>
<text x="379.7" y="52.9">GND</text>
<text x="390.2" y="51.5">8</text>
<text x="117.1" y="54.6">5</text>
<text x="117.1" y="58.2">7</text>
<text x="127.8" y="54.6">6</text>
<text x="127.8" y="58.2">8</text>
<text x="342.5" y="58.5">7</text>
<text x="31.3" y="63.8">1</text>
<text x="117.1" y="61.7">9</text>
<text x="117.1" y="65.2">11</text>
<text x="125.8" y="61.7">10</text>
<text x="125.8" y="65.2">12</text>
<text x="379.6" y="65.6">7</text>
<text x="31.3" y="67.3">2</text>
<text x="117.1" y="68.8">13</text>
<text x="125.8" y="68.8">14</text>
<text x="117.1" y="72.3">15</text>
<text x="117.1" y="75.8">17</text>
<text x="125.8" y="72.3">16</text>
<text x="125.8" y="75.8">18</text>
<text x="342.5" y="74.4">7</text>
<text x="117.1" y="79.3">19</text>
<text x="125.8" y="79.3">20</text>
<text x="335.6" y="95.2">GND</text>
<text x="346.1" y="93.8">7</text>
<text x="351.4" y="125.6">7</text>
<text x="217.3" y="130.8">7</text>
<text x="340.9" y="127">GND</text>
<text x="97.8" y="142.8">1</text>
<text x="97.8" y="139.3">2</text>
<text x="199.7" y="146.7">7</text>
<text x="224.4" y="146.7">7</text>
</g>
<g font-size="3.2" fill="#f00">
<text x="323.7" y="44.4">14</text>
<text x="360.7" y="51.5">16</text>
<text x="367.9" y="52.9">VCC</text>
<text x="323.7" y="62.1">14</text>
<text x="360.7" y="69.1">14</text>
<text x="323.7" y="77.9">14</text>
<text x="323.7" y="97.3">14</text>
<text x="330.9" y="98.7">VCC</text>
<text x="321.9" y="125.6">14</text>
<text x="329.1" y="127">VCC</text>
</g>
<g font-size="3.2" fill="#840000">
<text x="269.5" y="114.9" transform="rotate(-90 269.5 114.9)">10</text>
<text x="249.8" y="122">12</text>
<text x="260.7" y="123.9">D</text>
<text x="271.4" y="125.8" transform="rotate(-90 271.4 125.8)">Sd</text>
<text x="277.1" y="123.9">Q</text>
<text x="288.1" y="122">9</text>
<text x="249.8" y="129.1">11</text>
<text x="260.7" y="130.9">Cp</text>
<text x="271.4" y="136.8" transform="rotate(-90 271.4 136.8)">Cd</text>
<text x="277.1" y="138">Q</text>
<text x="288.1" y="136.1">8</text>
<text x="343.6" y="137.7" transform="rotate(-90 343.6 137.7)">4</text>
<text x="269.5" y="147.8" transform="rotate(-90 269.5 147.8)">13</text>
<text x="323.8" y="146.7">2</text>
<text x="334.8" y="148.6">D</text>
<text x="351.2" y="148.6">Q</text>
<text x="362.2" y="146.7">5</text>
<text x="323.8" y="153.8">1</text>
<text x="334.8" y="155.6">Cp</text>
<text x="345.5" y="150.5" transform="rotate(-90 345.5 150.5)">Sd</text>
<text x="345.5" y="161.5" transform="rotate(-90 345.5 161.5)">Cd</text>
<text x="362.2" y="160.8">6</text>
<text x="349.3" y="162.7">nQ</text>
<text x="343.6" y="172.5" transform="rotate(-90 343.6 172.5)">3</text>
</g>
<g font-size="1.8" fill="#840000">
<text x="262.5" y="122.7" transform="rotate(-90 262.5 122.7)">14</text>
<text x="263.7" y="125.2" transform="rotate(-90 263.7 125.2)">VCC</text>
<text x="263.7" y="136.8" transform="rotate(-90 263.7 136.8)">GND</text>
<text x="262.5" y="138.3" transform="rotate(-90 262.5 138.3)">7</text>
<text x="336.5" y="147.4" transform="rotate(-90 336.5 147.4)">14</text>
<text x="337.8" y="149.9" transform="rotate(-90 337.8 149.9)">VCC</text>
<text x="337.8" y="161.5" transform="rotate(-90 337.8 161.5)">GND</text>
<text x="336.5" y="162.9" transform="rotate(-90 336.5 162.9)">7</text>
</g>
</svg>
